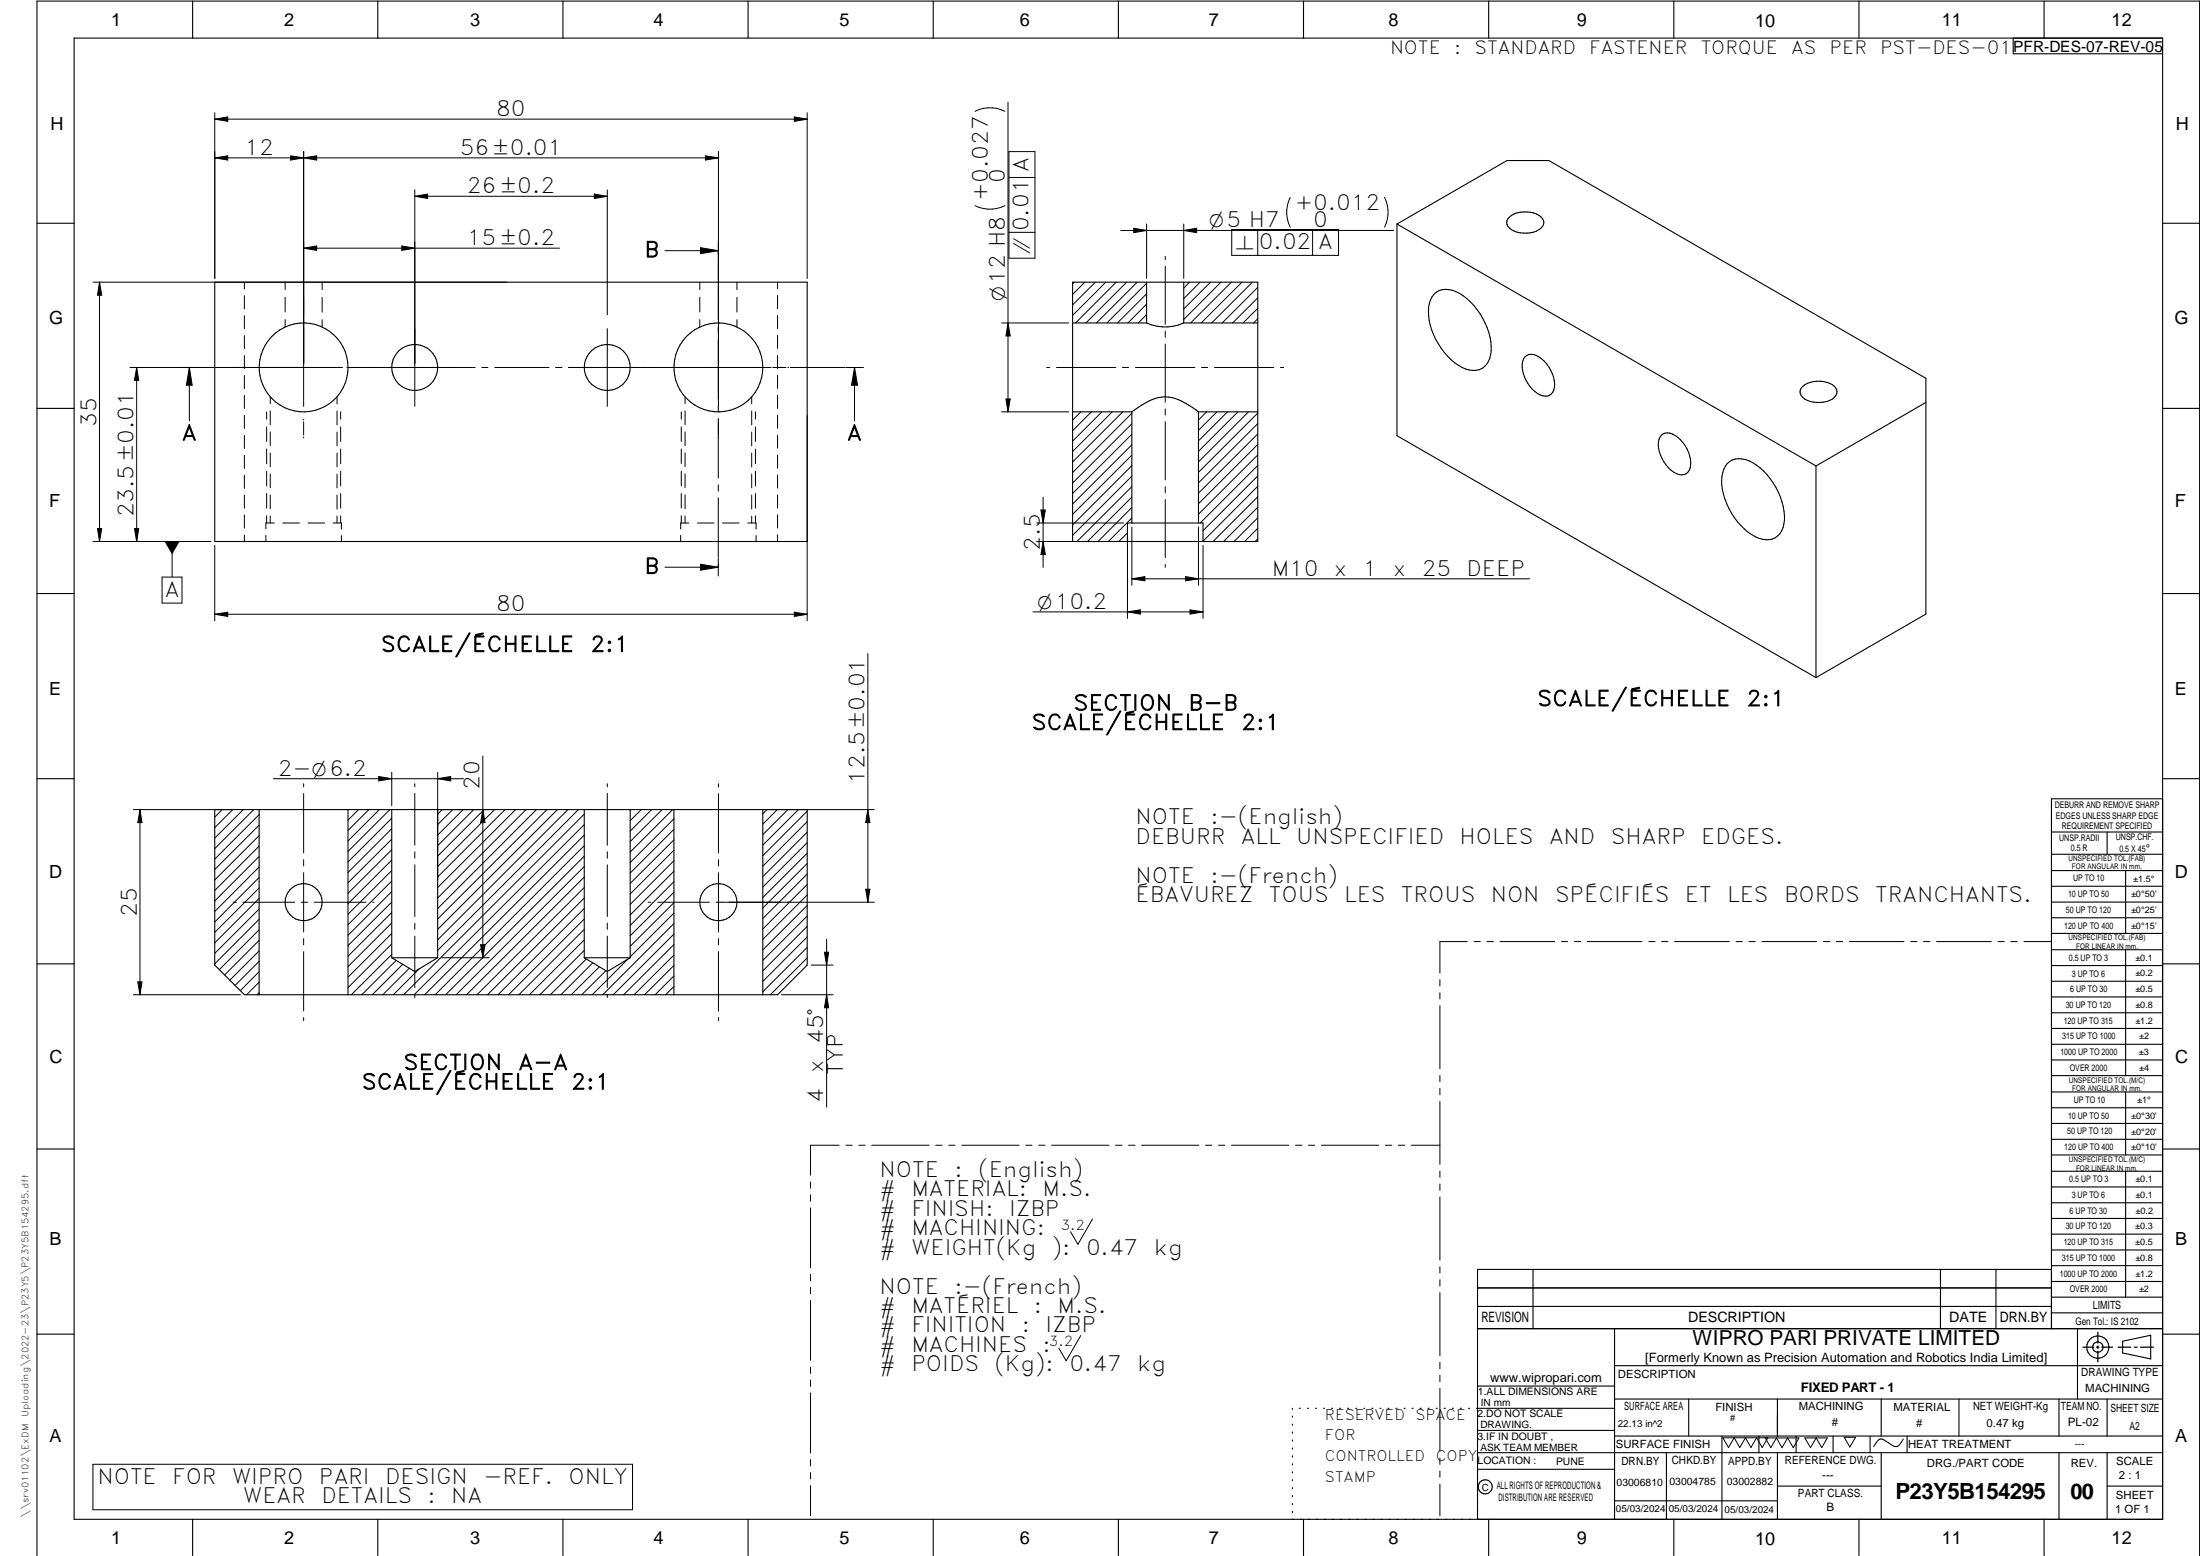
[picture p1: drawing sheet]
<svg xmlns="http://www.w3.org/2000/svg" width="594mm" height="420mm" viewBox="0 0 594 420" stroke-linecap="round" stroke-linejoin="round" font-family="sans-serif">
<g fill="none" stroke="#000" stroke-width=".3">
<path d="M20 10.3h564v400h-564zM52 .3v10M102 .3v10M152 .3v10M202 .3v10M252 .3v10M302 .3v10M352 .3v10M402 .3v10M452 .3v10M502 .3v10M543.6 10.3v4.2h40.4"/>
<path d="M552 .3v10M407.6 58.6a7.1 7.1 0 0 1 9 .5 2.02 2.02 0 0 1-1 2.9 7.5 7.5 0 0 1-8-.4 1.86 1.86 0 0 1 0-3zM10 60.3h10M58 76.2h160v70h-160zM289.6 76.2h50v70h-50zM309.6 76.2v11M319.7 76.2v11M377.2 60.5l113.2 65.3M377.2 60.5v57.1l113.2 65.4M377.2 60.5l29.7-17.2h11.3l101.9 58.9v63.6l-29.7 17.2M387.2 79.5a5.5 5.5 0 0 1 6.9-.3 18.6 18.6 0 0 1 8.6 15.5 4.9 4.9 0 0 1-4.9 5.3 12.3 12.3 0 0 1-8.6-6 15.9 15.9 0 0 1-3.2-12.1l.7-1.8zM584 60.3h10"/>
<path d="M289.6 87.2h20M309.6 87.2a12.2 12.2 0 0 0 10.1 0M319.7 87.2h19.9M411.9 96.3a2.89 2.89 0 0 1 3.7 .1 9.5 9.5 0 0 1 4.2 8.1 2.54 2.54 0 0 1-3.8 2.2 9.1 9.1 0 0 1-4.8-9.2zM10 110.3h10M289.6 111.2h16M305.6 111.2a18.4 18.4 0 0 1 8.1-4 12.7 12.7 0 0 1 8.4 2.9l1.5 1.1M305.6 111.2v30M323.6 111.2h16M323.6 111.2v30M448.6 117.6a2.87 2.87 0 0 1 3.8 0 9.1 9.1 0 0 1 4 8.8 2.64 2.64 0 0 1-4.4 1.1 9.3 9.3 0 0 1-4-8.8zM486.8 104.3a7.3 7.3 0 0 1 8.5 0 2.23 2.23 0 0 1 .6 2.3 2.23 2.23 0 0 1-1.8 1.5 7.6 7.6 0 0 1-7.3-.8 1.86 1.86 0 0 1 0-3z"/>
<path d="M520.1 108.7l-29.7 17.1M584 110.3h10M466.4 125.2a5.5 5.5 0 0 1 6.9-.3 18.6 18.6 0 0 1 8.6 15.5 5.5 5.5 0 0 1-3.2 5.1 7.4 7.4 0 0 1-6.7-1.8 18.6 18.6 0 0 1-7-15 6.5 6.5 0 0 1 1.4-3.5zM490.4 125.8v57.2M324.9 146.2v-5h-20.4v5M10 160.3h10M584 160.3h10M10 210.3h10M58 218.6h160v42l-8 8h-144l-8-8zM70 218.6v50M94 218.6v50M105.8 218.6v40"/>
<path d="M118.2 218.6v40M157.8 218.6v40M170.2 218.6v40M182 218.6v50M206 218.6v50M584 215.7h-30v143.1M584 210.3h10M554 224.7h30M554 230.7h30M554 235.1h30M554 239.3h30M569 224.7v6"/>
<path d="M574 235.1v17M105.8 258.6l6.2 3.7 6.2-3.7M105.8 258.6h12.4M157.8 258.6h12.4M157.8 258.6l6.2 3.7 6.2-3.7M554 243.6h30M554 247.8h30M554 252.1h30M554 256.5h30M574 256.5v33.9M10 260.3h10M554 260.7h30"/>
<path d="M554 265h30M554 269.2h30M554 273.5h30M554 277.7h30M584 260.3h10M554 282h30M554 286.2h30M554 290.4h30M554 294.9h30M554 299.1h30M574 294.9v17M10 310.3h10"/>
<path d="M554 303.4h30M554 307.6h30M554 311.9h30M554 316.3h30M574 316.3v34M584 310.3h10M554 320.5h30M554 324.8h30M554 329h30M554 333.2h30M554 337.5h30M399 358.8h185"/>
<path d="M399 352.8h155M399 347.8h155M414 342.8v16M436 358.8v51.5M524 342.8v16M539 342.8v16M554 341.8h30M554 346h30M554 350.3h30M554 354.5h30M554 342.8h-155v67.5M561 358.8v19"/>
<path d="M10 360.3h10M399 374.3h37M436 368.8h148M436 377.8h148M456 377.8v10M480 377.8v10M508 377.8v10M529 377.8v10M556 377.8v10M569 377.8v10M573.2 362.2l7.6-1.6v6.3l-7.6-1.6zM584 360.3h10"/>
<path d="M349 380.3v.3M349 382.4v.3M349 384.6v.3M349 386.7v.3M349 388.8v.3M349 391v.3M349 393.1v.3M349 395.3v.3M349 397.4v.3M349 399.5v.3M350.9 380.3h.2M353.1 380.3h.2"/>
<path d="M355.2 380.3h.3M357.4 380.3h.3M359.6 380.3h.3M361.7 380.3h.3M363.9 380.3h.3M366.1 380.3h.3M368.3 380.3h.2M370.4 380.3h.3M372.6 380.3h.3M374.8 380.3h.3M376.9 380.3h.4M379.1 380.3h.3"/>
<path d="M381.3 380.3h.3M383.4 380.3h.4M385.6 380.3h.3M387.8 380.3h.3M390 380.3h.3M392.2 380.3h.3M394.3 380.3h.3M396.5 380.3h.3M398.7 380.3h37.3M399 386.2h37M399 396.7h37M436 387.8h148"/>
<path d="M450 392.3v18M465 387.8v22.5M475 387.8v4.5M480 392.3v18M485 387.8v4.5M495 387.8v4.5M505 387.8v4.5M508 392.3v18M515 387.8v4.5M556 392.3v18M569 392.3v18M584 392.3h-185"/>
<path d="M52 410.3v9.7M102 410.3v9.7M152 410.3v9.7M202 410.3v9.7M252 410.3v9.7M302 410.3v9.7M349 401.7v.3M349 403.8v.4M349 406v.3M349 408.1v.3M352 410.3v9.7M402 410.3v9.7"/>
<path d="M436 405.3h44M452 410.3v9.7M480 401.3h28M502 410.3v9.7M552 410.3v9.7M569 401.3h15M10 420v-419.7h584v419.7"/>
<circle cx="82" cy="99.2" r="12"/>
<circle cx="112" cy="99.2" r="6.2"/>
<circle cx="164" cy="99.2" r="6.2"/>
<circle cx="194" cy="99.2" r="12"/>
<circle cx="82" cy="243.6" r="5"/>
<circle cx="194" cy="243.6" r="5"/>
<circle cx="566.5" cy="363.8" r="2.99"/>
<circle cx="566.5" cy="363.7" r="1.41"/>
<circle cx="401.1" cy="401.5" r="1.9"/>
</g>
<path d="M566.5 359.7v3M562.5 363.8h2.9M566.1 363.8h.7M566.5 363.4v.7M566.5 364.9v2.8M567.6 363.8h2.9M572 363.8h3.4M576.3 363.8h.8M578 363.8h3.5" fill="none" stroke="#000" stroke-width=".34"/>
<g fill="none" stroke="#000" stroke-width=".27">
<path d="M58 30.4v44.8M58 32.2h160M58 32.2l3.5-.6v1.2zM214.5 31.6l3.5 .6-3.5 .6zM218 30.4v44.8M263.3 30.1a9 9 0 0 1 8 0M272.2 27.6v83.6M58 42.6h136M58 42.6l3.5-.5v1.1zM78.5 42.1l3.5 .5-3.5 .6zM82 42.6l3.5-.5v1.1zM82 40.9v68.8"/>
<path d="M112 51.3v58.4M112 53l3.5-.6v1.2zM112 53h52M160.5 52.4l3.5 .6-3.5 .6zM164 51.3v33.7M190.5 42.1l3.5 .5-3.5 .6zM194 40.9v68.8M271.3 55.5a9 9 0 0 1-8 0M272.5 47.9h7M272.5 40.9h7v28.8h-7zM348.4 53.3a9 9 0 0 0 0 8M373.9 53.3a9 9 0 0 1 0 8"/>
<path d="M25.1 76.2h111.8M26.9 76.2v70M26.9 76.2l.6 3.5h-1.2zM66 76.2v1.8M66 79.8v3.6M77 76.2v2M82 67l3.5-.6v1.2zM82 67h69.1M87 76.2v2M108.5 66.4l3.5 .6-3.5 .6zM179.6 67.7h14.4M189 76.2v2"/>
<path d="M189.2 66.9l4.8 .8-4.8 .8zM194 65.3v4.8M194 70.3v16.1M199 76.2v2M210 76.2v1.8M210 79.8v3.6M272.5 62.7h7M290.1 76.2l-.5 .5M292.9 76.2l-3.3 3.3M295.8 76.2l-6.2 6.1M298.6 76.2l-9 9M301.4 76.2l-11 11"/>
<path d="M302.6 62.2h73.7M304.2 76.2l-11 11M306.1 61.6l3.5 .6-3.5 .6zM307.1 76.2l-11 11M309.6 79.3l-7.9 7.9M309.6 76.5l-10.7 10.7M309.6 60.5v14.7M314.7 69.2v.9M314.7 71.9v15.7M319.7 62.2l3.4-.6v1.2zM319.7 60.5v14.7M321.2 76.2l-1.5 1.6"/>
<path d="M324.1 76.2l-4.4 4.4M326.9 76.2l-7.2 7.2M329.7 76.2l-10 10.1M332.5 76.2l-11 11M332.6 62h28.8v7h-28.8zM335.4 76.2l-11 11M338.2 76.2l-11 11M339.6 77.6l-9.6 9.6M339.6 62v7M354.5 62v7M36.9 99.2l.6 3.5h-1.2zM36.9 99.2v47"/>
<path d="M51.1 99.2l.8 4.8h-1.6zM51.1 99.2v14.4M66 85.2v3.6M66 90.6v3.5M66 96v3.6M77 80.3v3.9M77 86.3v2M87 80.3v4M87 86.3v2M92.5 99.2h-57.4M93.7 99.2h34.6M130.1 99.2h1.7"/>
<path d="M133.6 99.2h14.6M150 99.2h1.8M153.5 99.2h54.7M164 88.7v21M189 80.3v3.9M189 86.3v2M194 88.2v1.7M194 91.7v16M199 80.3v4M199 86.3v2M208.7 99.2h3.6M210 85.2v3.5"/>
<path d="M210 90.6v3.5M210 96v3.5M212.8 99.2h.2M213.4 99.2h14.7M228.4 99.2h4.8M230.8 99.2l.8 4.8h-1.7zM230.8 99.2v14.4M270.5 87.2h18.1M272.2 87.2l.6 3.5h-1.2zM282.7 99.2h.8M285.3 99.2h16M303.1 99.2h1.7"/>
<path d="M306.6 99.2h16.1M309.6 85l-2.2 2.2M309.6 82.1l-5 5.1M314.7 89.4v1.7M314.7 92.9v15.7M324.4 99.2h1.7M327.9 99.2h16.1M339.6 83.3l-3.9 3.9M339.6 80.4l-6.7 6.8M339.6 86.1l-1.1 1.1M345.8 99.2h.8M66 101.4v3.5"/>
<path d="M66 106.8v3.5M66 112.1v3.6M66 117.6v3.5M72 111.2v2M72 115.3v3.9M73 107.2v1.8M73 111v3.7M73 116.6v3.8M82 113.2v.2M82 113.9v3.6M82 118v.2M91 107.2v1.9"/>
<path d="M91 111v3.7M91 116.7v3.7M92 111.2v2M92 115.3v3.9M184 111.2v2M184 115.3v3.9M185 107.2v1.8M185 111v3.7M185 116.6v3.8M194 109.6v1.7M194 113v16.1M194 113.2v.2"/>
<path d="M194 113.9v3.6M194 118v.2M203 107.2v1.9M203 111v3.7M203 116.7v3.7M204 111.2v2M204 115.3v3.9M210 101.3v3.6M210 106.7v3.6M210 112.1v3.6M210 117.5v3.5M218 112.3v55.3"/>
<path d="M270.5 111.2h18.1M271.6 107.7h1.2l-.6 3.5zM291.9 111.2l-2.3 2.3M294.7 111.2l-5.1 5.1M297.6 111.2l-8 7.9M300.3 111.2l-10.7 10.7M303.2 111.2l-13.6 13.6M305.6 114.4l-16 16M305.6 111.6l-16 16M305.6 117.3l-16 16M314.7 110.4v1.7M314.7 113.9v15.7"/>
<path d="M325.8 111.2l-2.2 2.2M328.6 111.2l-5 5M331.5 111.2l-7.9 7.8M334.3 111.2l-10.7 10.7M337.1 111.2l-13.5 13.5M339.6 111.5l-16 16.1M339.6 117.2l-16 16M339.6 114.4l-16 16M66 122.9v3.6M66 128.3v3.6M66 133.7v3.5M66 139.1v3.5"/>
<path d="M72 121.2v4M72 127.3v3.9M72 133.3v3.9M72 139.3v1.9M73 122.3v3.7M73 128v3.7M73 133.6v3.8M73 139.3v1.9M91 122.3v3.8M91 128v3.7M91 133.7v3.8M91 139.4v1.8"/>
<path d="M92 121.2v4M92 127.3v3.9M92 133.3v3.9M92 139.3v1.9M184 121.2v4M184 127.3v3.9M184 133.3v3.9M184 139.3v1.9M185 122.3v3.7M185 128v3.7M185 133.6v3.8M185 139.3v1.9"/>
<path d="M194 130.9v1.7M194 134.4v16.1M203 122.3v3.8M203 128v3.7M203 133.7v3.8M203 139.4v1.8M204 121.2v4M204 127.3v3.9M204 133.3v3.9M204 139.3v1.9M210 122.9v3.5M210 128.3v3.5"/>
<path d="M210 133.6v3.6M210 139v3.6M281.1 137.7h1.2l-.6 3.5zM281.7 134.2v19M305.6 139.9l-6.3 6.3M305.6 137l-9.1 9.2M305.6 134.2l-11.9 12M305.6 131.4l-14.8 14.8M305.6 122.9l-16 16M305.6 128.6l-16 16M305.6 120.1l-16 16M305.6 125.7l-16 16"/>
<path d="M314.7 131.4v1.7M314.7 134.9v15.7M339.6 139.8l-6.4 6.4M339.6 137l-9.2 9.2M339.6 134.2l-12 12M339.6 131.3l-14.7 14.8M339.6 128.5l-14.7 14.8M339.6 120l-16 16M339.6 122.9l-16 16M339.6 125.7l-15.5 15.5M25.1 146.2h31.8M26.3 142.7h1.2l-.6 3.5z"/>
<path d="M36.3 142.7h1.2l-.6 3.5zM43.8 155.8h5.3v7.1h-5.3zM46.5 146.2v9.6M58 147.3v20.3M66 144.5v1.7M71.8 144.6v1.6M74.1 141.2h-2.3v1.6M76.4 141.2h4.4M83.2 141.2h4.5M90 141.2h2.2v1.7M92.2 144.6v1.6M179.6 153.2h14.4"/>
<path d="M183.8 144.6v1.6M186 141.2h-2.2v1.6M188.3 141.2h4.5M189.2 152.4l4.8 .8-4.8 .8zM194 150.7v4.8M195.1 141.2h4.5M201.9 141.2h2.3v1.7M204.2 144.6v1.6M210 144.4v1.8M279.9 141.2h23.5M279.9 146.2h23.5M281.7 146.2l.6 3.5h-1.2z"/>
<path d="M304.5 143.9l-2.4 2.3M304.5 144.8v22.2M305.6 142.3v15.7M305.6 156.3h107.4M305.6 156.3l3.6-.6v1.1zM314.7 152.4v.8M320.2 155.7l3.4 .6-3.4 .5zM323.6 142.3v15.7M324.9 147.3v19.7M339.6 145.5l-.7 .7M339.6 142.7l-3.5 3.5M58 165.9h160"/>
<path d="M58 165.9l3.5-.6v1.2zM214.5 165.3l3.5 .6-3.5 .6zM234.4 176.5v67.1M278.9 165.2h46M304.5 165.2l3.4-.5v1.1zM321.3 164.7l3.6 .5-3.6 .6zM36 218.6h26.9M37.8 218.6v50M37.8 218.6l.5 3.5h-1.1zM60 218.6l-2 2M62.9 218.6l-4.9 4.9M65.7 218.6l-7.7 7.7"/>
<path d="M68.5 218.6l-10.5 10.6M70 220l-12 12M73.8 210.3h51.4M82 211.6v.9M82 214.3v16M96.8 218.6l-2.8 2.8M99.6 218.6l-5.6 5.6M102.3 209.7l3.5 .6-3.5 .6zM102.4 218.6l-8.4 8.5M105.3 218.6l-11.3 11.3M105.8 208.5v9.1M112 211.6v.9"/>
<path d="M112 214.2v14M118.2 210.3l3.5-.6v1.2zM118.2 208.5v29.1M119.2 218.6h12.9M119.4 218.6l-1.2 1.2M122.3 218.6l-4.1 4.1M125.1 218.6l-6.9 6.9M127.9 218.6l-9.7 9.7M130.4 218.6l.6 3.5h-1.2zM130.4 204.1v54.5M130.7 218.6l-12.5 12.6M133.6 218.6l-15.4 15.4"/>
<path d="M136.4 218.6l-18.2 18.2M139.2 218.6l-21 21M142.1 218.6l-23.9 23.9M144.9 218.6l-26.7 26.7M147.7 218.6l-29.5 29.6M150.5 218.6l-32.3 32.4M153.4 218.6l-35.2 35.2M156.2 218.6l-38 38M157.8 219.8l-48.8 48.8M164 211.6v.9M164 214.2v14M170.3 218.6l-.1 .2"/>
<path d="M173.2 218.6l-3 3M176 218.6l-5.8 5.8M178.8 218.6l-8.6 8.6M181.6 218.6l-11.4 11.5M194 211.6v.9M194 214.3v16M207 218.6h29.1M207.1 218.6l-1.1 1.2M209.9 218.6l-3.9 3.9M212.8 218.6l-6.8 6.8M215.6 218.6l-9.6 9.6M218 219l-12 12.1"/>
<path d="M234.4 218.6l.5 3.5h-1.1zM70 222.8l-12 12M70 225.6l-12 12M70 228.5l-12 12M70 231.3l-12 12M70 234.1l-12 12M70 236.9l-12 12.1M70 239.8l-12 12M82 232.1v1.7M82 235.6v16.1M105.8 232.2l-11.8 11.9M105.8 235.1l-11.8 11.8"/>
<path d="M105.8 237.9l-11.8 11.8M105.8 220.9l-11.8 11.8M105.8 223.8l-11.8 11.8M105.8 226.6l-11.8 11.8M105.8 229.4l-11.8 11.8M112 230v1.7M112 233.5v14M157.8 222.7l-46 45.9M157.8 225.5l-43.1 43.1M157.8 228.3l-40.3 40.3M157.8 231.2l-37.5 37.4M157.8 234l-34.6 34.6"/>
<path d="M157.8 236.8l-31.8 31.8M157.8 239.6l-29 29M164 230v1.7M164 233.5v14M182 221.1l-11.8 11.8M182 223.9l-11.8 11.9M182 226.8l-11.8 11.7M182 229.6l-11.8 11.8M182 232.4l-11.8 11.8M182 235.2l-11.8 11.9M182 238.1l-11.8 11.8M194 232.1v1.7"/>
<path d="M194 235.6v16.1M218 221.9l-12 12M218 224.7l-12 12M218 227.5l-12 12M218 230.4l-12 12M218 233.2l-12 12M218 236l-12 12M218 238.8l-12 12.1M63 243.6h.8M65.6 243.6h14M70 251.1l-10.8 10.7M70 253.9l-9.3 9.4"/>
<path d="M70 248.2l-12 12.1M70 242.6l-12 12M70 245.4l-12 12M70 256.8l-7.9 7.9M70 259.6l-6.5 6.5M81.4 243.6h1.7M82 253.4v1.7M82 257v16M84.9 243.6h13.9M100.6 243.6h.4M105.8 240.7l-11.8 11.9M105.8 243.6l-11.8 11.8"/>
<path d="M105.8 246.4l-11.8 11.8M105.8 249.2l-11.8 11.8M105.8 252.1l-11.8 11.8M105.8 254.9l-11.8 11.8M105.8 257.7l-10.9 10.9M107 259.3l-9.3 9.3M112 249.3v1.7M112 252.8v13.9M119.2 258.6h12.9M129.8 255.1h1.2l-.6 3.5zM157.8 242.5l-26.2 26.1M157.8 245.3l-23.3 23.3"/>
<path d="M157.8 248.2l-20.5 20.4M157.8 251l-17.7 17.6M157.8 253.8l-14.8 14.8M157.8 256.6l-12 12M158.3 259l-9.7 9.6M164 249.3v1.7M164 252.8v13.9M169.5 259l-9.6 9.6M175 243.6h.8M177.6 243.6h14M182 249.4l-19.2 19.2M182 240.9l-11.8 11.8"/>
<path d="M182 243.8l-11.8 11.7M182 246.5l-11.8 11.9M182 252.2l-16.4 16.4M182 255.1l-13.6 13.5M182 257.9l-10.8 10.7M193.4 243.6h42.7M194 253.4v1.7M194 257v16M218 241.7l-12 12M218 244.5l-12 12M218 247.4l-12 11.9M218 250.1l-12 12.1"/>
<path d="M218 253l-12 12M218 255.8l-12 12M218 258.7l-10 9.9M222.6 257.1h1.2l-.6 3.5zM223.2 253.6v45.4M233.8 240.1h1.1l-.5 3.5zM396.2 254.3h-7.4v8.5M398.1 254.3h1.6M401.5 254.3h1.8M405 254.3h14.8M421.6 254.3h1.7M425.1 254.3h1.7"/>
<path d="M428.6 254.3h14.8M445.2 254.3h1.7M448.7 254.3h1.7M452.2 254.3h14.8M468.8 254.3h1.7M472.3 254.3h1.7M475.8 254.3h14.8M492.4 254.3h1.7M495.8 254.3h1.8M499.4 254.3h14.7M516 254.3h1.6M519.4 254.3h1.8"/>
<path d="M522.9 254.3h14.8M539.5 254.3h1.7M543 254.3h1.7M546.5 254.3h7.4M36 268.6h28.9M37.2 265.1h1.1l-.5 3.5zM70 268.1l-.6 .5M70 262.4l-5.1 5.1M70 265.2l-3.4 3.4M82 274.8v.8M108.7 260.4l-8.2 8.2M110.5 261.5l-7.1 7.1"/>
<path d="M112 268.5v.9M113.2 261.6l-7 7M160.1 260l-8.6 8.6M161.8 261.1l-7.5 7.5M163.6 262.1l-6.5 6.5M164 268.5v.9M182 260.7l-7.9 7.9M182 263.5l-5.1 5.1M182 266.4l-2.3 2.2M194 274.8v.8M211 268.6h14M219 260.6h6"/>
<path d="M223.2 268.6l.6 3.5h-1.2zM388.8 264.5v1.8M388.8 268.1v1.6M388.8 271.6v17M388.8 290.4v1.7M388.8 293.9v1.7M388.8 297.4v17M218.9 319.2v1.6M226.6 309.2h-7.7v8.1M228.4 309.2h1.7M231.9 309.2h1.7M235.4 309.2h15.5"/>
<path d="M252.7 309.2h1.7M256.2 309.2h1.7M259.7 309.2h15.5M277 309.2h1.7M280.5 309.2h1.7M284 309.2h15.5M301.2 309.2h1.8M304.8 309.2h1.7M308.3 309.2h15.5M325.5 309.2h1.7M329.1 309.2h1.6M332.6 309.2h15.4"/>
<path d="M349.8 309.2h1.7M353.3 309.2h1.7M356.8 309.2h15.5M374.1 309.2h1.7M377.6 309.2h1.7M381.1 309.2h7.7M388.8 316.2v1.7M388.8 319.7v1.7M218.9 322.6v1.8M218.9 326.1v16.2M295 329.2l-3.9 6.8-2-3.4M388.8 323.2v17.1"/>
<path d="M218.9 344.1v1.8M218.9 347.6v1.7M218.9 351.2v16.1M388.8 342.1v1.6M388.8 345.6v1.7M388.8 349v17.1M218.9 369.1v1.7M218.9 372.6v1.8M218.9 376.1v16.2M291.8 360.6l-3.9 6.9-2-3.5M388.8 367.9v1.7M388.8 371.4v1.7"/>
<path d="M388.8 374.9v17M25.1 395.4h145.7v12.3h-145.7zM218.9 394.1v1.8M218.9 397.6v1.7M388.8 393.7v1.7M388.8 397.2v1.7M465.2 388.2h12.2l-1.5 2.7-1.6-2.7-1.5 2.7-1.5-2.7-1.5 2.7-1.5-2.7-1.5 2.7zM476.7 388.3h9.1l-1.6 2.6-1.5-2.6-1.5 2.6-1.5-2.6-1.5 2.6zM487.4 388.3h6l-1.5 2.6-1.5-2.6-1.5 2.6zM498 388.1h3.1l-1.6 2.6zM514 388.6l-1.1 1.5a1.2 1.2 0 0 1-1.8 .3l-1.8-1.2a1.55 1.55 0 0 0-1.6-.6 1.55 1.55 0 0 0-1.2 1.1l-.5 .9M218.9 401.2v8.1"/>
<path d="M388.8 400.7v8.6"/>
</g>
<g fill="#000">
<path d="M58 32.2l3.5-.6v1.2zM214.5 31.6l3.5 .6-3.5 .6zM58 42.6l3.5-.5v1.1zM78.5 42.1l3.5 .5-3.5 .6zM82 42.6l3.5-.5v1.1zM112 53l3.5-.6v1.2zM160.5 52.4l3.5 .6-3.5 .6zM190.5 42.1l3.5 .5-3.5 .6zM26.9 76.2l.6 3.5h-1.2zM82 67l3.5-.6v1.2zM108.5 66.4l3.5 .6-3.5 .6zM189.2 66.9l4.8 .8-4.8 .8z"/>
<path d="M306.1 61.6l3.5 .6-3.5 .6zM319.7 62.2l3.4-.6v1.2zM272.2 87.2l.6 3.5h-1.2zM36.9 99.2l.6 3.5h-1.2zM51.1 99.2l.8 4.8h-1.6zM230.8 99.2l.8 4.8h-1.7zM271.6 107.7h1.2l-.6 3.5zM281.1 137.7h1.2l-.6 3.5zM26.3 142.7h1.2l-.6 3.5zM36.3 142.7h1.2l-.6 3.5zM44.4 146.2h4.1l-2 3.5zM189.2 152.4l4.8 .8-4.8 .8z"/>
<path d="M281.7 146.2l.6 3.5h-1.2zM305.6 156.3l3.6-.6v1.1zM320.2 155.7l3.4 .6-3.4 .5zM58 165.9l3.5-.6v1.2zM214.5 165.3l3.5 .6-3.5 .6zM304.5 165.2l3.4-.5v1.1zM321.3 164.7l3.6 .5-3.6 .6zM102.3 209.7l3.5 .6-3.5 .6zM118.2 210.3l3.5-.6v1.2zM37.8 218.6l.5 3.5h-1.1zM130.4 218.6l.6 3.5h-1.2zM234.4 218.6l.5 3.5h-1.1z"/>
<path d="M129.8 255.1h1.2l-.6 3.5zM222.6 257.1h1.2l-.6 3.5zM233.8 240.1h1.1l-.5 3.5zM37.2 265.1h1.1l-.5 3.5zM223.2 268.6l.6 3.5h-1.2z"/>
</g>
<text font-size="6" x="511.8" y="404.8">P23Y5B154295</text>
<text font-size="5.9" x="559.1" y="404.7">00</text>
<g font-size="5.7">
<text x="134" y="31.3">80</text>
<text x="66" y="41.8">12</text>
<text x="124.2" y="41.8">56±0.01</text>
<text x="126.1" y="52.1">26±0.2</text>
<text x="271.3" y="49.3" transform="rotate(-90 271.3 49.3)">0</text>
<text x="266.8" y="54.3" transform="rotate(-90 266.8 54.3)">+0.027</text>
<text x="349.6" y="56.8">+0.012</text>
<text x="277.7" y="62.4" transform="rotate(-90 277.7 62.4)">0.01 A</text>
<text x="354.6" y="61.3">0</text>
<text x="126.1" y="66.1">15±0.2</text>
<text x="174" y="69.4">B</text>
<text x="340" y="67.2">0.02 A</text>
<text x="26" y="115.2" transform="rotate(-90 26 115.2)">35</text>
<text x="49.1" y="118.9">A</text>
<text x="228.7" y="118.9">A</text>
<text x="36" y="139.7" transform="rotate(-90 36 139.7)">23.5±0.01</text>
<text x="280.8" y="148.8" transform="rotate(-90 280.8 148.8)">2.5</text>
<text x="174" y="154.9">B</text>
<text x="343.4" y="155.4">M10</text>
<text x="360.2" y="155.4">x</text>
<text x="368" y="155.4">1</text>
<text x="376.1" y="155.4">x</text>
<text x="383.9" y="155.4">25</text>
<text x="396" y="155.4">DEEP</text>
<text x="44.5" y="161.1">A</text>
<text x="134" y="165">80</text>
<text x="102.9" y="176">SCALE/ÉCHELLE</text>
<text x="159.4" y="176">2:1</text>
<text x="289.9" y="191.8">SECTION</text>
<text x="320.9" y="191.8">B-B</text>
<text x="415.1" y="190.6">SCALE/ÉCHELLE</text>
<text x="471.7" y="190.6">2:1</text>
<text x="278.6" y="197.1">SCALE/ÉCHELLE</text>
<text x="335.2" y="197.1">2:1</text>
<text x="75.1" y="209.4">2-O6.2</text>
<text x="129.5" y="213.2" transform="rotate(-90 129.5 213.2)">20</text>
<text x="233.5" y="211.6" transform="rotate(-90 233.5 211.6)">12.5±0.01</text>
<text x="306.7" y="222.6">NOTE</text>
<text x="306.7" y="227.9">DEBURR</text>
<text x="326.8" y="222.6">:-(English)</text>
<text x="335.1" y="227.9">ALL</text>
<text x="350" y="227.9">UNSPECIFIED</text>
<text x="394.1" y="227.9">HOLES</text>
<text x="418.3" y="227.9">AND</text>
<text x="435" y="227.9">SHARP</text>
<text x="459.4" y="227.9">EDGES.</text>
<text x="306.7" y="238.4">NOTE</text>
<text x="326.8" y="238.4">:-(French)</text>
<text x="306.7" y="243.7">ÉBAVUREZ</text>
<text x="342.7" y="243.7">TOUS</text>
<text x="363" y="243.7">LES</text>
<text x="378.3" y="243.7">TROUS</text>
<text x="402.6" y="243.7">NON</text>
<text x="419.9" y="243.7">SPÉCIFIÉS</text>
<text x="455" y="243.7">ET</text>
<text x="466.4" y="243.7">LES</text>
<text x="481.8" y="243.7">BORDS</text>
<text x="506.4" y="243.7">TRANCHANTS.</text>
<text x="36.9" y="247.6" transform="rotate(-90 36.9 247.6)">25</text>
<text x="222.3" y="281.8" transform="rotate(-90 222.3 281.8)">45°</text>
<text x="109" y="288.9">SECTION</text>
<text x="140" y="288.9">A-A</text>
<text x="222.3" y="289.6" transform="rotate(-90 222.3 289.6)">x</text>
<text x="227.6" y="290.3" transform="rotate(-90 227.6 290.3)">TYP</text>
<text x="97.7" y="294.1">SCALE/ÉCHELLE</text>
<text x="154.2" y="294.1">2:1</text>
<text x="222.3" y="297.7" transform="rotate(-90 222.3 297.7)">4</text>
<text x="237.5" y="317.8">NOTE</text>
<text x="257.7" y="317.8">:</text>
<text x="264.1" y="317.8">(English)</text>
<text x="237.5" y="323">#</text>
<text x="246.1" y="323">MATERIAL:</text>
<text x="281.5" y="323">M.S.</text>
<text x="237.5" y="328.3">#</text>
<text x="246.1" y="328.3">FINISH:</text>
<text x="272.5" y="328.3">IZBP</text>
<text x="237.5" y="333.5">#</text>
<text x="246.1" y="333.5">MACHINING:</text>
<text x="237.5" y="338.8">#</text>
<text x="246.1" y="338.8">WEIGHT(Kg</text>
<text x="284" y="338.8">):</text>
<text x="293.3" y="338.8">0.47</text>
<text x="311.6" y="338.8">kg</text>
<text x="237.5" y="349.3">NOTE</text>
<text x="257.7" y="349.3">:-(French)</text>
<text x="237.5" y="354.5">#</text>
<text x="237.5" y="359.8">#</text>
<text x="246.1" y="359.8">FINITION</text>
<text x="246.1" y="354.5">MATÉRIEL</text>
<text x="275.9" y="359.8">:</text>
<text x="279.2" y="354.5">:</text>
<text x="282.3" y="359.8">IZBP</text>
<text x="285.6" y="354.5">M.S.</text>
<text x="237.5" y="365">#</text>
<text x="246.1" y="365">MACHINES</text>
<text x="281.5" y="365">:</text>
<text x="237.5" y="370.3">#</text>
<text x="246.1" y="370.3">POIDS</text>
<text x="268.5" y="370.3">(Kg):</text>
<text x="288.8" y="370.3">0.47</text>
<text x="307.1" y="370.3">kg</text>
<text x="26.3" y="400.6">NOTE</text>
<text x="46.5" y="400.6">FOR</text>
<text x="62.7" y="400.6">WIPRO</text>
<text x="86.1" y="400.6">PARI</text>
<text x="104" y="400.6">DESIGN</text>
<text x="130.5" y="400.6">-REF.</text>
<text x="153.5" y="400.6">ONLY</text>
<text x="65.7" y="405.9">WEAR</text>
<text x="86.8" y="405.9">DETAILS</text>
<text x="115.4" y="405.9">:</text>
<text x="121.8" y="405.9">NA</text>
</g>
<text font-size="5.6" x="457" y="363.2">WIPRO PARI PRIVATE LIMITED</text>
<g font-size="5.4">
<text x="326.5" y="61.3">O5 H7</text>
<text x="277.7" y="68.5" transform="rotate(-90 277.7 68.5)">i</text>
<text x="333.7" y="67.2">n</text>
<text x="271.3" y="81.4" transform="rotate(-90 271.3 81.4)">O12 H8</text>
<text x="280.2" y="164.4">O10.2</text>
</g>
<g font-size="4.9">
<text x="30" y="6.9">1</text>
<text x="76.7" y="6.9">2</text>
<text x="127" y="6.9">3</text>
<text x="176.5" y="6.9">4</text>
<text x="226.7" y="6.9">5</text>
<text x="275.4" y="6.9">6</text>
<text x="326.4" y="6.9">7</text>
<text x="375" y="6.9">8</text>
<text x="425.8" y="6.9">9</text>
<text x="473.9" y="7.3">10</text>
<text x="524.3" y="6.9">11</text>
<text x="570.2" y="6.9">12</text>
<text x="375.4" y="14.5">NOTE</text>
<text x="392.7" y="14.5">:</text>
<text x="398.2" y="14.5">STANDARD</text>
<text x="429.2" y="14.5">FASTENER</text>
<text x="459.2" y="14.5">TORQUE</text>
<text x="483.7" y="14.5">AS</text>
<text x="494.1" y="14.5">PER</text>
<text x="507.7" y="14.5">PST-DES-01</text>
<text x="13.6" y="35.1">H</text>
<text x="587.6" y="35.1">H</text>
<text x="13.2" y="87.5">G</text>
<text x="587.2" y="87.5">G</text>
<text x="13.2" y="137">F</text>
<text x="587.2" y="137">F</text>
<text x="13.2" y="187.6">E</text>
<text x="587.2" y="187.6">E</text>
<text x="13.2" y="237">D</text>
<text x="587.2" y="237">D</text>
<text x="13.4" y="287.1">C</text>
<text x="587.4" y="287.1">C</text>
<text x="13.4" y="336.2">B</text>
<text x="587.4" y="336.2">B</text>
<text x="13.4" y="389.3">A</text>
<text x="587.4" y="389.3">A</text>
<text x="30" y="416.9">1</text>
<text x="76.7" y="416.9">2</text>
<text x="127" y="416.9">3</text>
<text x="176.5" y="416.9">4</text>
<text x="226.7" y="416.9">5</text>
<text x="275.4" y="416.9">6</text>
<text x="326.4" y="416.9">7</text>
<text x="375" y="416.9">8</text>
<text x="425.8" y="416.9">9</text>
<text x="473.9" y="417.3">10</text>
<text x="524.3" y="416.9">11</text>
<text x="570.2" y="416.9">12</text>
</g>
<text font-size="4.2" x="543.6" y="14">PFR-DES-07-REV-05</text>
<g font-size="3.9">
<text x="400" y="357.1">REVISION</text>
<text x="455.9" y="357.1">DESCRIPTION</text>
<text x="526.4" y="357.1">DATE</text>
<text x="540" y="357.1">DRN.BY</text>
<text x="357.8" y="383.3">RESERVED</text>
<text x="382.3" y="383.3">SPACE</text>
<text x="357.8" y="388.9">FOR</text>
<text x="357.8" y="394.5">CONTROLLED</text>
<text x="387.8" y="394.5">COPY</text>
<text x="357.8" y="400">STAMP</text>
</g>
<g font-size="3.7">
<text x="286.4" y="332">3.2</text>
<text x="283.2" y="363.5">3.2</text>
</g>
<text font-size="3.6" x="486.3" y="375.8">FIXED PART - 1</text>
<g font-size="3.5">
<text x="444.3" y="367.7">[Formerly Known as Precision Automation and Robotics India Limited]</text>
<text x="402.4" y="373.3">www.wipropari.com</text>
</g>
<g font-size="3.1">
<text x="565.1" y="353.5">LIMITS</text>
<text x="562" y="371.7">DRAWING TYPE</text>
<text x="436.9" y="372.1">DESCRIPTION</text>
<text x="563.1" y="375.9">MACHINING</text>
<text x="438.6" y="380.8">SURFACE AREA</text>
<text x="463.2" y="380.9">FINISH</text>
<text x="485.7" y="380.8">MACHINING</text>
<text x="511.3" y="380.9">MATERIAL</text>
<text x="532.8" y="380.7">NET WEIGHT-Kg</text>
<text x="556.5" y="380.7">TEAM NO.</text>
<text x="569.9" y="381.2">SHEET SIZE</text>
<text x="494.6" y="385.1">#</text>
<text x="517.4" y="385.3">#</text>
<text x="536.4" y="385.3">0.47 kg</text>
<text x="558.4" y="385.1">PL-02</text>
<text x="575" y="386.1">A2</text>
<text x="436.3" y="391">SURFACE FINISH</text>
<text x="437.8" y="395.5">DRN.BY</text>
<text x="451.4" y="395.4">CHKD.BY</text>
<text x="466.6" y="395.5">APPD.BY</text>
<text x="482" y="395.4">REFERENCE DWG.</text>
<text x="515.3" y="391.1">HEAT TREATMENT</text>
<text x="571.4" y="395.6">SCALE</text>
<text x="492.1" y="399.4">---</text>
<text x="520.4" y="396.2">DRG./PART CODE</text>
<text x="559.2" y="396.1">REV.</text>
<text x="572.2" y="399.5">2 : 1</text>
<text x="485.5" y="404.3">PART CLASS.</text>
<text x="493.2" y="407.9">B</text>
<text x="571.4" y="404.7">SHEET</text>
<text x="571.2" y="408.4">1 OF 1</text>
</g>
<text font-size="3" x="579.5" y="230.1">°</text>
<g font-size="2.8">
<text x="560.4" y="357.7">Gen Tol.: IS 2102</text>
<text x="399.1" y="376.6">1.ALL DIMENSIONS ARE</text>
<text x="399" y="382.7">2.DO NOT SCALE</text>
<text x="399" y="388.7">3.IF IN DOUBT ,</text>
<text x="399" y="395.4">LOCATION :</text>
<text x="420.2" y="395.6">PUNE</text>
<text x="404.2" y="402">ALL RIGHTS OF REPRODUCTION &amp;</text>
<text x="436.5" y="401.2">03006810</text>
<text x="450.8" y="400.9">03004785</text>
<text x="466.3" y="401">03002882</text>
<text x="404.7" y="405.4">DISTRIBUTION ARE RESERVED</text>
</g>
<g font-size="2.7">
<text x="399.9" y="379.7">IN mm</text>
<text x="399.7" y="385.7">DRAWING.</text>
<text x="436.9" y="385.4">22.13 in^2</text>
<text x="399.7" y="391.8">ASK TEAM MEMBER</text>
<text x="400.1" y="402.5">C</text>
<text x="436.4" y="408.3">05/03/2024</text>
<text x="450.6" y="408.4">05/03/2024</text>
<text x="465.7" y="408.5">05/03/2024</text>
</g>
<g font-size="2.5">
<text x="554.9" y="218.3">DEBURR AND REMOVE SHARP</text>
<text x="555.2" y="221">EDGES UNLESS SHARP EDGE</text>
<text x="556.1" y="227.1">UNSP.RADII</text>
<text x="556.8" y="223.8">REQUIREMENT SPECIFIED</text>
<text x="571.4" y="226.9">UNSP.CHF.</text>
<text x="559.2" y="229.9">0.5 R</text>
<text x="572.3" y="230.1">0.5 X 45</text>
<text x="559.8" y="238">UP TO 10</text>
<text x="576.1" y="238.1">±1.5°</text>
<text x="558.5" y="242.2">10 UP TO 50</text>
<text x="575.5" y="242.3">±0°50'</text>
<text x="557.4" y="250.7">120 UP TO 400</text>
<text x="557.9" y="246.5">50 UP TO 120</text>
<text x="575.5" y="250.7">±0°15'</text>
<text x="575.5" y="246.5">±0°25'</text>
<text x="558.7" y="259.4">0.5 UP TO 3</text>
<text x="559.5" y="263.7">3 UP TO 6</text>
<text x="576.6" y="263.6">±0.2</text>
<text x="576.6" y="259.4">±0.1</text>
<text x="559" y="267.9">6 UP TO 30</text>
<text x="576.6" y="267.9">±0.5</text>
<text x="557.8" y="272.2">30 UP TO 120</text>
<text x="576.6" y="272.2">±0.8</text>
<text x="556.9" y="280.7">315 UP TO 1000</text>
<text x="557.3" y="276.4">120 UP TO 315</text>
<text x="576.6" y="276.4">±1.2</text>
<text x="577.7" y="280.7">±2</text>
<text x="556.4" y="284.9">1000 UP TO 2000</text>
<text x="577.6" y="284.9">±3</text>
<text x="558.9" y="289.2">OVER 2000</text>
<text x="577.7" y="289.3">±4</text>
<text x="560" y="297.9">UP TO 10</text>
<text x="577.1" y="297.9">±1°</text>
<text x="558.5" y="302.1">10 UP TO 50</text>
<text x="575.5" y="302.1">±0°30'</text>
<text x="557.4" y="310.6">120 UP TO 400</text>
<text x="558.2" y="306.3">50 UP TO 120</text>
<text x="575.5" y="310.6">±0°10'</text>
<text x="575.5" y="306.4">±0°20'</text>
<text x="558.8" y="319.2">0.5 UP TO 3</text>
<text x="559.4" y="323.4">3 UP TO 6</text>
<text x="576.6" y="319.2">±0.1</text>
<text x="576.6" y="323.5">±0.1</text>
<text x="558.9" y="327.7">6 UP TO 30</text>
<text x="576.7" y="327.7">±0.2</text>
<text x="557.8" y="332">30 UP TO 120</text>
<text x="576.6" y="332">±0.3</text>
<text x="556.8" y="340.5">315 UP TO 1000</text>
<text x="557.3" y="336.3">120 UP TO 315</text>
<text x="576.6" y="336.3">±0.5</text>
<text x="576.6" y="340.5">±0.8</text>
<text x="556.2" y="344.7">1000 UP TO 2000</text>
<text x="576.6" y="344.7">±1.2</text>
<text x="558.9" y="349">OVER 2000</text>
<text x="577.6" y="349">±2</text>
<text x="467.2" y="383.8">#</text>
<text x="560.4" y="390.7">---</text>
</g>
<g font-size="2.4">
<text x="7.7" y="382.7" transform="rotate(-90 7.7 382.7)">Uploading\2022-23\P23Y5\P23Y5B154295.dft</text>
<text x="7.7" y="409.8" transform="rotate(-90 7.7 409.8)">\\srv01102\ExDM</text>
</g>
<g font-size="2.1">
<text x="558.5" y="232.4">UNSPECIFIED TOL.(FAB)</text>
<text x="559.5" y="234.7">FOR ANGULAR IN mm.</text>
<text x="558.6" y="253.9">UNSPECIFIED TOL.(FAB)</text>
<text x="560.7" y="256.3">FOR LINEAR IN mm.</text>
<text x="558.7" y="292.3">UNSPECIFIED TOL.(M/C)</text>
<text x="559.6" y="294.7">FOR ANGULAR IN mm.</text>
<text x="558.7" y="313.7">UNSPECIFIED TOL.(M/C)</text>
<text x="560.6" y="316.1">FOR LINEAR IN mm.</text>
</g>
</svg>
